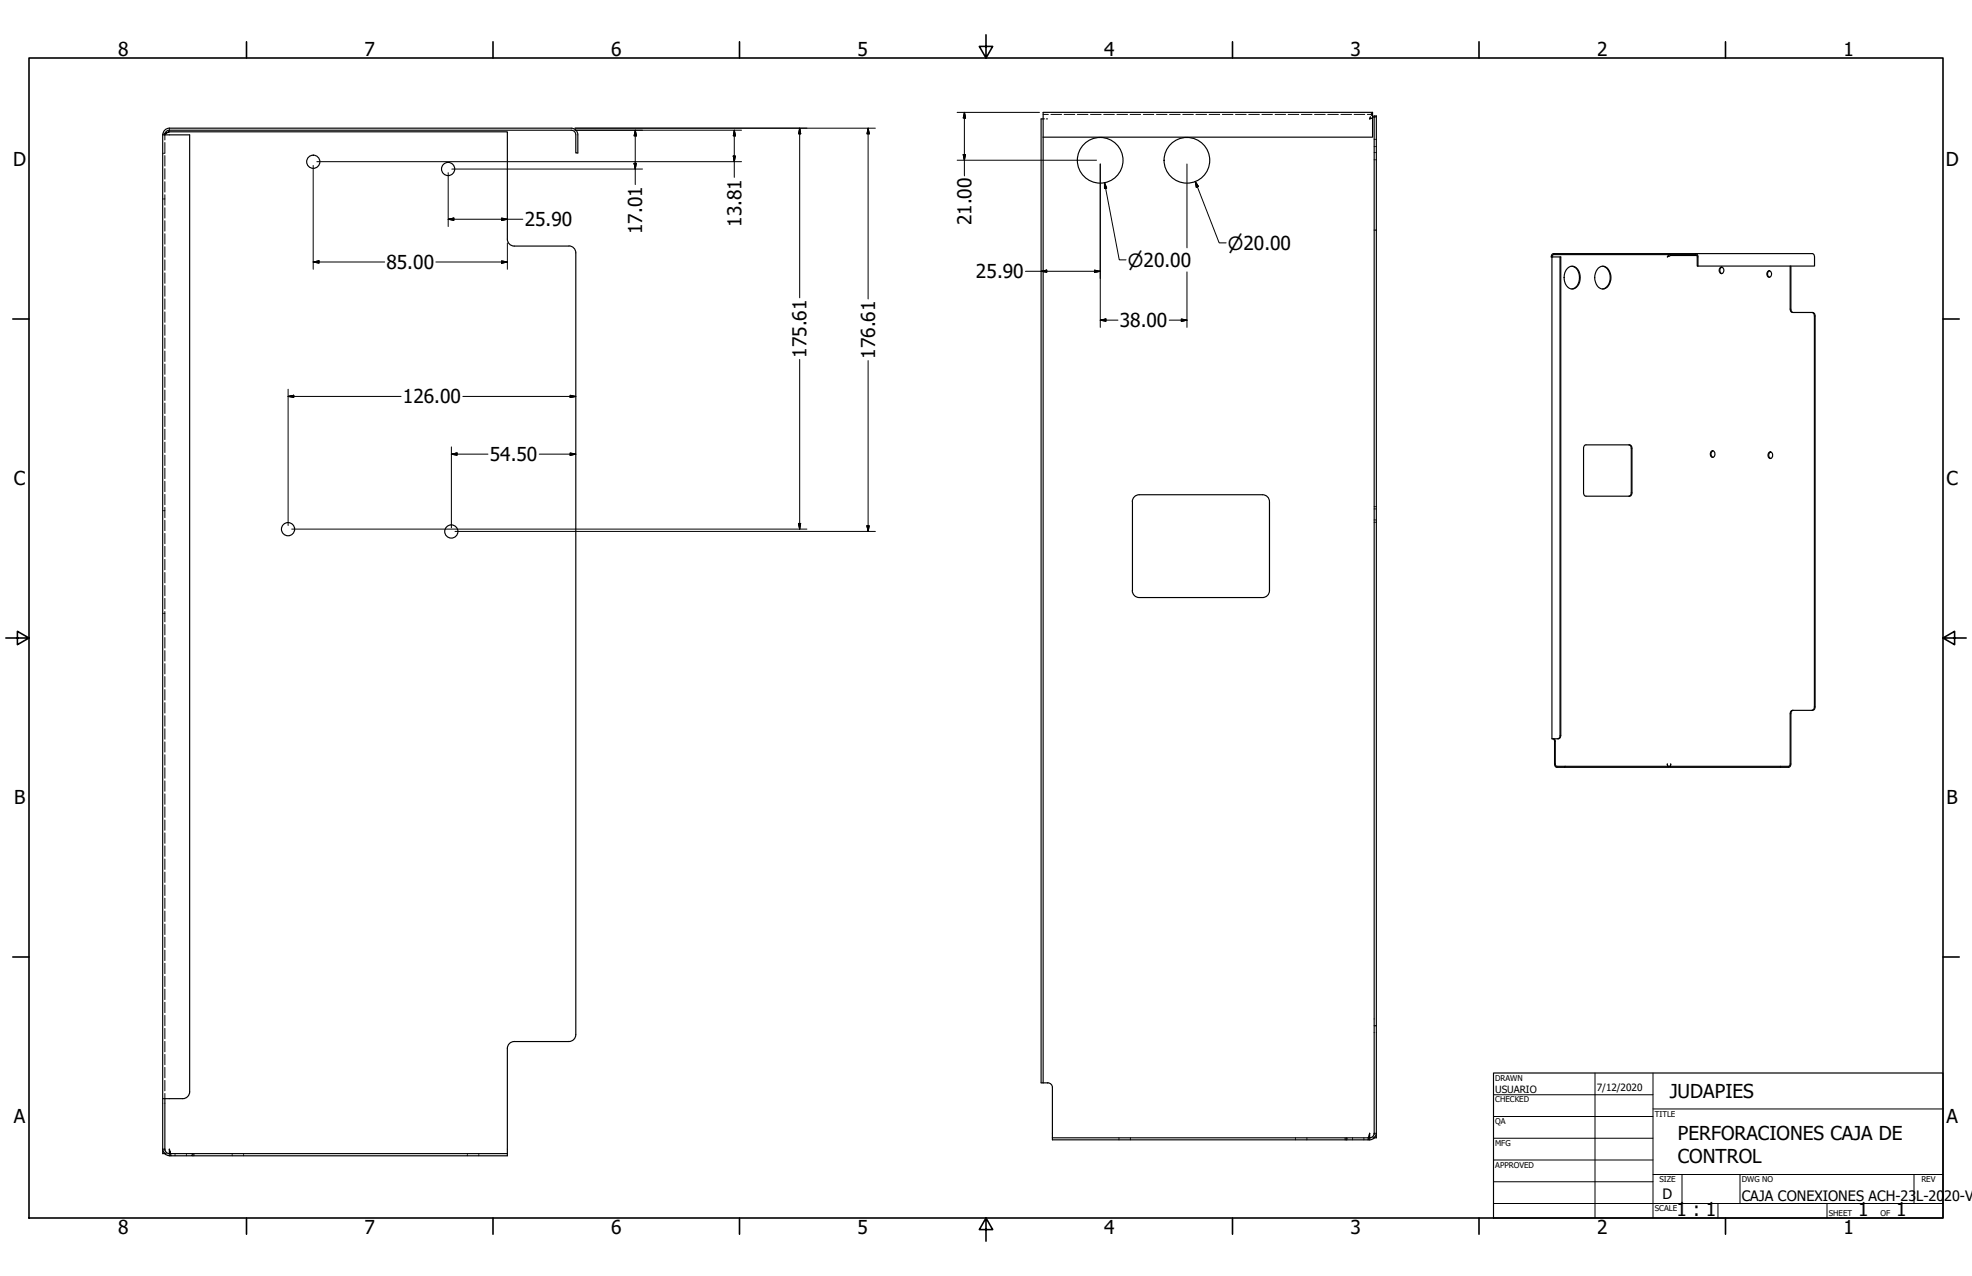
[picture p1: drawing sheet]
<svg xmlns="http://www.w3.org/2000/svg" width="864mm" height="559mm" viewBox="0 0 864 559" stroke-linecap="round" stroke-linejoin="round" font-family="sans-serif">
<!-- layer: Visible (ANSI) -->
<g fill="none" stroke="#000" stroke-width=".51">
<path d="M71.2 59.1v446.1h.9M71.2 59.1h11.9v419l-.7 1.9-1.7 1.1h-9.5M74.2 57.7h148v47M74.2 56.1h176l1.8 .7 1 1.6v8.6h-.8l-.1-8.5-.9-1.2-1-.3h-176M74.2 57l-1.4 .6-.6 1.5 .6-.7 1.4-.7-1.9 .6M74.2 56.1l-1.8 .7-.8 1-.3 1.2M456.8 52.1h-.9v422.1h3M456.8 49.2h144.3v10.9h-144.3zM601.8 50.8h.9v50M601.8 50.8v445.5l-.6 1.4-1.4 .6M601.8 50.8l-.7 .7M456.8 60.1v414.1"/>
<path d="M222.2 104.7l.6 1.9 1.1 .9 1.3 .3h24.6l1.7 1 .7 1.9M252.2 110.7v342.4l-.7 1.9-1.7 1-24.6 .1-1.3 .3-1.1 .8-.6 1.9M601.8 100.8h.9M602.7 100.8v397.5h-.8M679.8 111.3l-.5 1.2h4.2v209.6l-.2 .9-.9 .5h-2.8l.1-211.4 .6-.6h62.3l.7 .6v4.4h51.3v-4l-.2-.9-.8-.5h-113.3zM683.2 112.5v209.6l-.2 .9-.9 .5M686.6 117.4a2.95 2.95 0 0 1 4.9 1.4 5.7 5.7 0 0 1-2.3 7.7 4.1 4.1 0 0 1-4.2-5l.2-1.9zM688.3 116.6a5.3 5.3 0 0 1 2.8 7.7l-.9 1.3-1.9 1M700 117.4a2.93 2.93 0 0 1 4.8 1.4 5.8 5.8 0 0 1-2.2 7.7 3.8 3.8 0 0 1-4.2-3.9l.3-3zM701.8 116.6a5.5 5.5 0 0 1 1.8 9l-1.8 1M730.9 112.2l-.7 .2M731.4 111.5l-.8 .3-.4 .7 1.4-.6h11.5"/>
<path d="M742.6 111.1l.6 .2 .4 .8v4.4M753.2 117.3a.77 .77 0 0 1 1.4 0 1.32 1.32 0 0 1 .3 1.7 1.32 1.32 0 0 1-1.5 .6l-.5-1.3zM754.1 117a1.59 1.59 0 0 0-.9 1.4 1.59 1.59 0 0 0 .9 1.4M774.1 118.9a1.23 1.23 0 0 1 1.7 .3 1.23 1.23 0 0 1-.2 1.7 .86 .86 0 0 1-.8 .5 .86 .86 0 0 1-.8-.5l-.3-1zM775 118.6a1.59 1.59 0 0 0-.9 1.4 1.59 1.59 0 0 0 .9 1.4M784 116.5l.2 19.8 .8 .5h8.8l.9 .7 .2 .9v171.2l-.2 .9-.9 .6h-8.8l-.8 .6-.3 23.3-.4 .5-3.8 .1v.4M784.3 116.5v18.9l.2 .9 .8 .5M793.5 136.8l.9 .7 .2 .9v171.2l-.2 .9-.9 .6M693.9 195.1l.7-.3h19l.6 .3 .5 1.2v19.5l-.5 1.2-.6 .3h-19l-.7-.3-.4-1.2v-19.5zM713.3 194.8l.6 .3 .5 1.2v19.5l-.5 1.2-.6 .3M749.6 197.5a1.4 1.4 0 0 1 1.4 1.3 1.4 1.4 0 0 1-1.2 1.5l-.6-.6-.2-.9zM750.2 197.4a1.59 1.59 0 0 0-.9 1.5 1.59 1.59 0 0 0 .9 1.4"/>
<path d="M774.6 198.3a1.22 1.22 0 0 1 1.6 .3 1.22 1.22 0 0 1-.1 1.6 1.05 1.05 0 0 1-1.4 .5 1.05 1.05 0 0 1-.4-1.5zM775.5 197.9a1.59 1.59 0 0 0-.9 1.5 1.59 1.59 0 0 0 .9 1.4M495.9 219.7l.6-1.9 1.1-.8 1.3-.3h54l1.9 .6 .8 1.1 .3 1.3v39l-.3 1.3-.8 1-1.9 .7h-54l-1.9-.7-.8-1-.3-1.3M495.9 219.7v39M785.3 311.1l-.8 .6-.2 .8v22.1l-.2 .9-.5 .5h-52.4v-.4h48.5M680.1 323.5l.5 .3 .2 .7 .2 11 .8 .5h3.6v-.4M680.4 323.5l.5 .3 .2 .7 .2 10.8 .5 .3h3.6M685.4 335.6h45.3v.4h-45.3M730.2 335v-.4l.1 .7 .4 .3 .7-.1 .2-.9v.4M222.2 459.1v47.1h-138M601.8 449.2h.9M458.9 474.2l1.4 .6 .6 1.4"/>
<path d="M460.9 476.2v23h128.9M72.2 481.1v22.1l.6 1.4 1.4 .6M460.9 498.3h128.9M589.1 498.3v.9M589.8 499.2h10M599.8 496.3l-.4 2M599.8 496.3l-.7 2M599.8 496.3v2h-10v.9M602.7 496.3l-.3 1.3-.8 .9-1.8 .7M71.3 503.2l.6 1.8 1 .8 1.3 .3M74.2 503.2v2h10M74.5 505.2l-.3-2 .7 2"/>
<path d="M84.2 505.2v1h-10M84.2 505.2h138M84.9 505.2v1"/>
<circle cx="137.2" cy="70.8" r="2.89"/>
<circle cx="196.2" cy="74" r="2.89"/>
<circle cx="481.8" cy="70.2" r="10"/>
<circle cx="519.8" cy="70.2" r="10"/>
<circle cx="126.1" cy="231.7" r="2.89"/>
<circle cx="197.6" cy="232.8" r="2.89"/>
</g>
<!-- layer: Hidden (ANSI) -->
<g fill="none" stroke="#000" stroke-width=".44">
<path d="M71.5 58.7l-.3 .4M72.2 59.1v2.2M72.3 58.3l-.4 .2M74.2 56.1v.4M74.2 56.7v.3M456.8 50.1h2.3M456.8 52.1h.7M458.2 52.1h.6M460.2 50.1h4.7M466 50.1h4.7M471.8 50.1h4.6M477.6 50.1h4.6"/>
<path d="M483.4 50.1h4.6M489.1 50.1h4.7M494.9 50.1h4.6M500.7 50.1h4.6M506.5 50.1h4.5M512.2 50.1h4.6M518 50.1h4.6M523.7 50.1h4.7M529.5 50.1h4.7M535.3 50.1h4.6M541.1 50.1h4.6M546.9 50.1h4.6"/>
<path d="M552.6 50.1h4.6M558.4 50.1h4.6M564.1 50.1h4.7M569.9 50.1h4.6M575.7 50.1h4.6M581.5 50.1h4.6M587.2 50.1h4.7M593 50.1h4.7M598.8 50.1h2.3l-.6 .5M600.1 51.1l-.3 1M600.1 51.3l-.3 .8M600.3 51.9l-.5 .2"/>
<path d="M600.8 51.8l-1 .3M601.1 49.2l-.6 .8M601.1 51.5l-.5 .2M602.7 50.8l-.8 .6M71.2 67.1h.4M71.9 67.1h.3M72.2 62.4v4.6M72.2 68.1v4.6M72.2 73.9v4.5M72.2 79.6v4.5M601.8 64.2h.3M601.8 70h.3"/>
<path d="M601.8 61h.3M601.8 66.8h.3M602.4 64.2h.3M602.4 70h.3M602.4 61h.3M602.4 66.8h.3M71.2 87.1h.4M71.9 87.1h.3M72.2 85.3v4.6M72.2 91v4.5M72.2 96.6v4.6M72.2 102.4v4.5"/>
<path d="M72.2 108.1v4.5M72.2 113.8v4.6M72.2 119.5v4.6M72.2 125.2v4.5M72.2 130.9v4.5M72.2 136.6v4.6M72.2 142.3v4.6M72.2 148v4.6M72.2 153.7v4.6M72.2 159.4v4.6M72.2 165.1v4.6M72.2 170.8v4.6"/>
<path d="M72.2 176.5v4.6M72.2 182.2v4.6M72.2 188v4.5M72.2 193.6v4.6M72.2 199.3v4.6M72.2 205v4.6M72.2 210.8v4.5M72.2 216.5v4.5M71.2 223.6h.4M71.9 223.6h.3M72.2 222.2v4.6M72.2 227.8v4.6"/>
<path d="M72.2 233.6v4.5M72.2 239.3v4.5M601.8 221.9h.3M601.8 227.7h.3M601.8 222.9h.3M601.8 228.7h.3M602.4 221.9h.3M602.4 227.7h.3M602.4 222.9h.3M602.4 228.7h.3M72.2 245v4.6M72.2 250.7v4.6"/>
<path d="M72.2 256.4v4.5M71.2 268.6h.4M71.9 268.6h.3M72.2 262.1v4.5M72.2 267.8v4.6M72.2 273.5v4.6M72.2 279.2v4.6M72.2 284.9v4.6M72.2 290.6v4.5M72.2 296.3v4.6M72.2 302v4.6M72.2 307.7v4.6"/>
<path d="M72.2 313.4v4.6M72.2 319.2v4.5M72.2 324.9v4.5M72.2 330.5v4.6M72.2 336.2v4.6M72.2 341.9v4.6M72.2 347.7v4.5M72.2 353.4v4.5M72.2 359.1v4.5M72.2 364.7v4.6M72.2 370.5v4.5M72.2 376.2v4.5"/>
<path d="M72.2 381.9v4.6M72.2 387.6v4.6M72.2 393.3v4.5M72.2 399v4.5M72.2 404.7v4.6M72.2 410.4v4.6M72.2 416.1v4.6M72.2 421.8v4.6M72.2 427.5v4.6M72.2 433.2v4.6M72.2 438.9v4.6M72.2 444.6v4.6"/>
<path d="M72.2 450.3v4.6M72.2 456.1v4.5M72.2 461.7v4.6M72.2 467.4v4.6M72.2 473.1v4.6M72.2 478.9v2.2M490 498.3v.3M490 498.9v.3M495 498.3v.3M495 498.9v.3M567.3 498.3v.3M567.3 498.9v.3"/>
<path d="M572.3 498.3v.3M572.3 498.9v.3M592.3 498.3v.3M592.3 498.9v.3M597.3 498.3v.3M597.3 498.9v.3M599.1 498.9v.3l.2-.3M599.1 498.3v.3M599.4 498.3v.3M599.8 498.9v.3M600.5 498.3h-.7v.3M601.2 498.3h.6"/>
<path d="M601.8 498.3h.1M601.8 497.6v.7M602.1 496.3h-.3v.7M602.4 496.3h.3M71.2 503.2h.4M71.9 503.2h.3v.7M72.1 505.2h.1M72.2 504.6v.6M72.2 505.2h.6M73.5 505.2h.7v.3M74.2 505.8v.4M74.5 505.2l.1 .4"/>
<path d="M74.9 505.8v.4l-.2-.3M74.9 505.2v.3M76.6 505.2v.3M76.6 505.8v.4M81.7 505.2v.3M81.7 505.8v.4M101.7 505.2v.3M101.7 505.8v.4M106.7 505.2v.3M106.7 505.8v.4M204.7 505.2v.3M204.7 505.8v.4"/>
<path d="M209.7 505.2v.3M209.7 505.8v.4"/>
</g>
<!-- layer: Border (ANSI) -->
<g fill="none" stroke="#000" stroke-width=".7">
<path d="M107.9 18.3v7.1M215.9 18.3v7.1M323.8 18.3v7.1M431.8 15.2v10.2l-2.9-5.1h5.8l-2.9 5.1M539.8 18.3v7.1M647.7 18.3v7.1M755.6 18.3v7.1M12.7 25.4h838.2v508h-838.2zM5.6 139.7h7.1M850.9 139.7h7.1M2.5 279.4h10.2l-5.1-2.9v5.8l5.1-2.9M850.9 279.4l5.1 2.9v-5.8l-5.1 2.9h10.2"/>
<path d="M5.6 419.1h7.1M850.9 419.1h7.1M107.9 533.4v7.1M215.9 533.4v7.1M323.8 533.4v7.1M431.8 533.4l2.9 5.1h-5.8l2.9-5.1v10.2M539.8 533.4v7.1M647.7 533.4v7.1M755.6 533.4v7.1"/>
</g>
<!-- layer: Title (ANSI) -->
<g fill="none" stroke="#000" stroke-width=".44">
<path d="M654 479.4h69.9M698.5 469.9v63.5M723.9 469.9v63.5M654 488.9h69.9M654 498.5h69.9M723.9 485.6h127M654 508h69.9M654 517.5h69.9M723.9 514.3h127M736.6 514.3v12.7M762 514.3v12.7M838.2 514.3v12.7"/>
<path d="M654 527h196.9M752.3 527v6.4M800.1 527v6.4"/>
</g>
<path d="M654 469.9h196.9v63.5h-196.9z" fill="none" stroke="#000" stroke-width=".51"/>
<!-- layer: Centerline (ANSI) -->
<path d="M251.8 57h29.6M278.2 57l.5 2.5h-1zM278.2 57v23.8M197.9 74h83.5M277.7 71.5h1l-.5 2.5z" fill="none" stroke="#000" stroke-width=".44"/>
<path d="M278.2 57l.5 2.5zM278.2 57l.5 2.5h-1zM277.7 71.5l.5 2.5zM277.7 71.5h1l-.5 2.5z" fill="#000" stroke="#000" stroke-width=".44"/>
<!-- layer: Dimension (ANSI) -->
<g fill="none" stroke="#000" stroke-width=".44">
<path d="M251.8 57h72.9M251.8 56.1h131.5M321.6 57l.5 2.5h-1zM321.6 57v20.7M350.2 56.1l.4 2.5h-.9zM350.2 56.1v74.3M380.2 56.1l.5 2.5h-1zM380.2 56.1v74.8M419.2 49.2h36M422.3 49.2l.5 2.5h-1zM422.3 49.2v27.8M137.2 72.5v45.4"/>
<path d="M138.7 70.8h186M196.3 75.6v23.6M321.1 68.3h1l-.5 2.5zM419.2 70.2h61M421.8 67.7h1l-.5 2.5zM481.8 71.8v71.6M519.8 71.8v36.7M523.4 79.5l1.4 2.2-.9 .3zM523.4 79.5l10.5 26.9h3.1M196.3 96l2.5-.5v1zM196.3 96h32.7M219.6 95.5l2.6 .5-2.6 .5z"/>
<path d="M483.7 80l.9 2.4-.9 .2zM483.7 80l6.5 33.8h2.9M137.2 114.7l2.5-.5v1.1zM137.2 114.7h31.3M190.9 114.7h31.3M219.6 114.2l2.6 .5-2.6 .6zM222.2 106.4v11.5M449.1 118.8h32.7M455.9 118.8l2.5-.5v1zM479.3 118.3l2.5 .5-2.5 .5zM519.8 119.1v24.3M517.3 139.7l2.5 .5-2.5 .5z"/>
<path d="M350.2 157.4v74.3M380.2 157.9v74.8M481.8 140.2l2.5-.5v1zM481.8 140.2h7.8M512.1 140.2h7.7M126.2 173.6l2.5-.5v1zM126.2 173.6h49.4M126.2 170.4v59.7M202.7 173.6h49.5M249.7 173.1l2.5 .5-2.5 .5zM197.7 198.9l2.5-.5v1zM197.7 198.9h16"/>
<path d="M197.7 195.7v35.4M236.2 198.9h16M249.7 198.4l2.5 .5-2.5 .5zM127.8 231.7h225.6M199.3 232.7h184M349.7 229.2h.9l-.4 2.5zM379.7 230.3h1l-.5 2.4z"/>
</g>
<g fill="#000" stroke="#000" stroke-width=".44">
<path d="M321.6 57l.5 2.5zM321.6 57l.5 2.5h-1zM350.2 56.1l.4 2.5zM350.2 56.1l.4 2.5h-.9zM380.2 56.1l.5 2.5zM380.2 56.1l.5 2.5h-1zM422.3 49.2l.5 2.5zM422.3 49.2l.5 2.5h-1zM321.1 68.3l.5 2.5zM321.1 68.3h1l-.5 2.5zM421.8 67.7l.5 2.5zM421.8 67.7h1l-.5 2.5z"/>
<path d="M196.3 96l2.5-.5zM196.3 96l2.5-.5v1zM219.6 96.5l2.6-.5zM219.6 95.5l2.6 .5-2.6 .5zM483.7 80l.9 2.4zM483.7 80l.9 2.4-.9 .2zM523.4 79.5l1.4 2.2zM523.4 79.5l1.4 2.2-.9 .3zM137.2 114.7l2.5-.5zM137.2 114.7l2.5-.5v1.1zM219.6 115.3l2.6-.6zM219.6 114.2l2.6 .5-2.6 .6z"/>
<path d="M455.9 118.8l2.5-.5zM455.9 118.8l2.5-.5v1zM479.3 119.3l2.5-.5zM479.3 118.3l2.5 .5-2.5 .5zM481.8 140.2l2.5-.5zM481.8 140.2l2.5-.5v1zM517.3 140.7l2.5-.5zM517.3 139.7l2.5 .5-2.5 .5zM126.2 173.6l2.5-.5zM126.2 173.6l2.5-.5v1zM249.7 174.1l2.5-.5zM249.7 173.1l2.5 .5-2.5 .5z"/>
<path d="M197.7 198.9l2.5-.5zM197.7 198.9l2.5-.5v1zM249.7 199.4l2.5-.5zM249.7 198.4l2.5 .5-2.5 .5zM349.7 229.2l.5 2.5zM349.7 229.2h.9l-.4 2.5zM379.7 230.3l.5 2.4zM379.7 230.3h1l-.5 2.4z"/>
</g>
<g font-size="8.4">
<text x="51.7" y="24.4">8</text>
<text x="159.6" y="24.4">7</text>
<text x="267.6" y="24.4">6</text>
<text x="375.5" y="24.4">5</text>
<text x="483.5" y="24.4">4</text>
<text x="591.4" y="24.4">3</text>
<text x="699.4" y="24.4">2</text>
<text x="807.3" y="24.4">1</text>
<text x="5.8" y="72.9">D</text>
<text x="852.1" y="72.9">D</text>
<text x="229.8" y="99.1">25.90</text>
<text x="324.7" y="99.3" transform="rotate(-90 324.7 99.3)">13.81</text>
<text x="425.4" y="98.7" transform="rotate(-90 425.4 98.7)">21.00</text>
<text x="281.2" y="102.5" transform="rotate(-90 281.2 102.5)">17.01</text>
<text x="169.2" y="117.8">85.00</text>
<text x="427.4" y="121.9">25.90</text>
<text x="490.4" y="143.3">38.00</text>
<text x="353.2" y="156.7" transform="rotate(-90 353.2 156.7)">175.61</text>
<text x="383.2" y="157.2" transform="rotate(-90 383.2 157.2)">176.61</text>
<text x="176.5" y="176.7">126.00</text>
<text x="214.5" y="201.9">54.50</text>
<text x="6.1" y="212.6">C</text>
<text x="852.4" y="212.6">C</text>
<text x="6.2" y="352.3">B</text>
<text x="852.5" y="352.3">B</text>
<text x="731.2" y="480.7">JUDAPIES</text>
<text x="6.1" y="492">A</text>
<text x="852.4" y="492">A</text>
<text x="734.8" y="499.2">PERFORACIONES CAJA DE</text>
<text x="734.8" y="509.3">CONTROL</text>
<text x="734.3" y="532.6">1 : 1</text>
<text x="813.8" y="532.6">1</text>
<text x="830.5" y="532.6">1</text>
<text x="51.7" y="540.5">8</text>
<text x="159.6" y="540.5">7</text>
<text x="267.6" y="540.5">6</text>
<text x="375.5" y="540.5">5</text>
<text x="483.5" y="540.5">4</text>
<text x="591.4" y="540.5">3</text>
<text x="699.4" y="540.5">2</text>
<text x="807.3" y="540.5">1</text>
</g>
<g font-size="8">
<text x="537.7" y="109.3">⌀20.00</text>
<text x="494" y="116.7">⌀20.00</text>
</g>
<g font-size="6.3">
<text x="728.1" y="524.9">D</text>
<text x="762.8" y="526.2">CAJA CONEXIONES ACH-23</text>
<text x="839.2" y="526.2">L-20</text>
<text x="851.5" y="526.2">20-V</text>
</g>
<g font-size="4.4">
<text x="654.8" y="478.6">USUARIO</text>
<text x="699.3" y="478">7/12/2020</text>
</g>
<g font-size="3.5">
<text x="654.8" y="473.2">DRAWN</text>
<text x="654.8" y="482.8">CHECKED</text>
<text x="724.7" y="488.9">TITLE</text>
<text x="654.8" y="492.3">QA</text>
<text x="654.8" y="501.8">MFG</text>
<text x="654.8" y="511.4">APPROVED</text>
<text x="726.7" y="517.7">SIZE</text>
<text x="762.8" y="517.7">DWG NO</text>
<text x="841.4" y="517.7">REV</text>
<text x="724.7" y="530.4">SCALE</text>
<text x="800.9" y="532.6">SHEET</text>
<text x="823.6" y="532.6">OF</text>
</g>
</svg>
